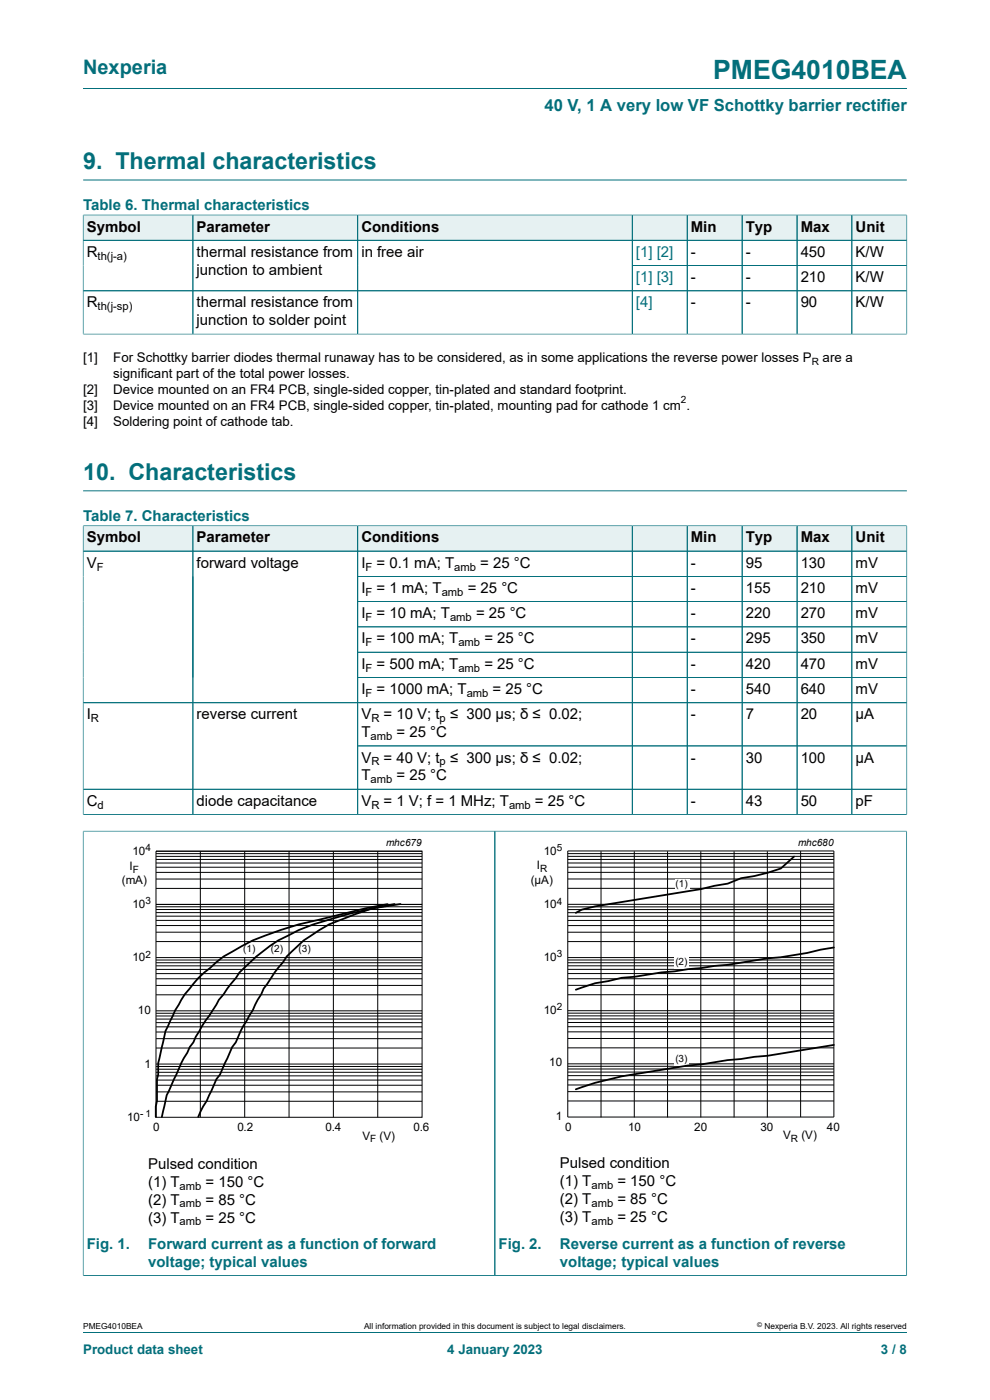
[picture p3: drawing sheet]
<svg xmlns="http://www.w3.org/2000/svg" width="210mm" height="297mm" viewBox="0 0 210 297" stroke-linecap="round" stroke-linejoin="round" font-family="sans-serif">
<path d="M17.6 18.8h174.8M17.6 38.2h174.8" fill="none" stroke="#036f7b" stroke-width=".21"/>
<path d="M17.7 45.7h23.2v5.2h-23.2z" fill="#e6f1f2"/>
<path d="M17.6 45.5v5.5h23.3v-5.4h-23.3" fill="none" stroke="#036f7b" stroke-width=".21"/>
<path d="M41 45.7h34.8v5.2h-34.8z" fill="#e6f1f2"/>
<path d="M40.9 45.6h35v5.4h-35z" fill="none" stroke="#036f7b" stroke-width=".21"/>
<path d="M75.9 45.7h58.1v5.2h-58.1z" fill="#e6f1f2"/>
<path d="M75.9 45.6h58.2v5.4h-58.2z" fill="none" stroke="#036f7b" stroke-width=".21"/>
<path d="M134.2 45.7h11.5v5.2h-11.5z" fill="#e6f1f2"/>
<path d="M134.1 45.6h11.7v5.4h-11.7z" fill="none" stroke="#036f7b" stroke-width=".21"/>
<path d="M145.8 45.7h11.5v5.2h-11.5z" fill="#e6f1f2"/>
<path d="M145.8 45.6h11.6v5.4h-11.6z" fill="none" stroke="#036f7b" stroke-width=".21"/>
<path d="M157.5 45.7h11.5v5.2h-11.5z" fill="#e6f1f2"/>
<path d="M157.4 45.6h11.7v5.4h-11.7z" fill="none" stroke="#036f7b" stroke-width=".21"/>
<path d="M169.1 45.7h11.5v5.2h-11.5z" fill="#e6f1f2"/>
<path d="M169.1 45.6h11.6v5.4h-11.6z" fill="none" stroke="#036f7b" stroke-width=".21"/>
<path d="M180.8 45.7h11.5v5.2h-11.5z" fill="#e6f1f2"/>
<g fill="none" stroke="#036f7b" stroke-width=".21">
<path d="M17.6 51h174.8M17.6 45.7v25.2M17.7 45.6h174.7M40.9 45.7v25.2M75.9 45.7v25.2M134.1 56.3h58.3M134.1 45.7v25.2M145.8 45.7v25.2M157.4 45.7v25.2M169.1 45.7v25.2M180.7 45.6v25.3M192.4 45.5v25.4"/>
<path d="M17.6 70.9h174.8M17.6 61.7h174.8M17.6 104.1h174.8"/>
</g>
<path d="M17.7 111.6h23.2v5.2h-23.2z" fill="#e6f1f2"/>
<path d="M17.6 111.5v5.4h23.3v-5.4h-23.3" fill="none" stroke="#036f7b" stroke-width=".21"/>
<path d="M41 111.6h34.8v5.2h-34.8z" fill="#e6f1f2"/>
<path d="M40.9 111.5h35v5.4h-35z" fill="none" stroke="#036f7b" stroke-width=".21"/>
<path d="M75.9 111.6h58.1v5.2h-58.1z" fill="#e6f1f2"/>
<path d="M75.9 111.5h58.2v5.4h-58.2z" fill="none" stroke="#036f7b" stroke-width=".21"/>
<path d="M134.2 111.6h11.5v5.2h-11.5z" fill="#e6f1f2"/>
<path d="M134.1 111.5h11.7v5.4h-11.7z" fill="none" stroke="#036f7b" stroke-width=".21"/>
<path d="M145.8 111.6h11.5v5.2h-11.5z" fill="#e6f1f2"/>
<path d="M145.8 111.5h11.6v5.4h-11.6z" fill="none" stroke="#036f7b" stroke-width=".21"/>
<path d="M157.5 111.6h11.5v5.2h-11.5z" fill="#e6f1f2"/>
<path d="M157.4 111.5h11.7v5.4h-11.7z" fill="none" stroke="#036f7b" stroke-width=".21"/>
<path d="M169.1 111.6h11.5v5.2h-11.5z" fill="#e6f1f2"/>
<path d="M169.1 111.5h11.6v5.4h-11.6z" fill="none" stroke="#036f7b" stroke-width=".21"/>
<path d="M180.8 111.6h11.5v5.2h-11.5z" fill="#e6f1f2"/>
<g fill="none" stroke="#036f7b" stroke-width=".21">
<path d="M17.6 111.6v61.3M17.7 111.5h174.7M40.9 111.6v61.2M75.9 111.6v61.2M134.1 111.6v61.2M145.8 111.6v61.2M157.4 111.6v61.2M169.1 111.6v61.2M180.7 111.5v61.3M192.4 111.5v61.4M192.4 116.9h-174.8M75.9 122.3h116.5"/>
<path d="M75.9 127.6h116.5M75.9 133h116.5M75.9 138.4h116.5M17.6 149.1h174.8M75.9 143.7h116.5M75.9 158.3h116.5M17.6 172.8h174.8M17.6 176.3h87.4v94.3h-87.4M17.6 167.4h174.8M17.6 176.2v94.5"/>
</g>
<g fill="none" stroke="#000" stroke-width=".21">
<path d="M33.1 180.6h56.4v56.4h-56.4zM33.1 191.9h56.4M33.1 188.5h56.4M33.1 186.5h56.4M33.1 185.1h56.4M33.1 184h56.4M33.1 183.1h56.4M33.1 182.3h56.4M33.1 181.7h56.4M33.1 181.1h56.4M33.1 180.6h56.4M33.1 199.7h56.4"/>
<path d="M33.1 197.8h56.4M33.1 196.3h56.4M33.1 195.3h56.4M33.1 194.4h56.4M33.1 193.6h56.4M33.1 192.9h56.4M33.1 192.4h56.4M42.5 180.6v56.4M51.9 180.6v56.4M61.3 180.6v56.4M70.7 180.6v56.4M80.1 180.6v56.4"/>
<path d="M33.1 218.9h56.4M33.1 217.8h56.4M33.1 216.9h56.4M33.1 216.2h56.4M33.1 215.5h56.4M33.1 215h56.4M33.1 214.4h56.4M33.1 211h56.4M33.1 209.1h56.4M33.1 207.6h56.4M33.1 206.5h56.4M33.1 205.7h56.4"/>
<path d="M33.1 204.9h56.4M33.1 204.2h56.4M33.1 203.7h56.4M33.1 203.1h56.4M33.1 233.6h56.4M33.1 231.6h56.4M33.1 230.2h56.4M33.1 229.1h56.4M33.1 228.2h56.4M33.1 227.5h56.4M33.1 226.8h56.4M33.1 226.2h56.4"/>
<path d="M33.1 225.7h56.4M33.1 222.3h56.4M33.1 220.3h56.4"/>
</g>
<g fill="#fff">
<path d="M51.4 200.2h3.1v2.7h-3.1z"/>
<path d="M57.3 200.2h3.1v2.7h-3.1z"/>
<path d="M63.2 200.2h3v2.7h-3z"/>
</g>
<path d="M82.2 191.8l-4.7 .9-9.7 2.4a66.5 66.5 0 0 0-16.5 5.6l-3.9 2.2-2.8 2.4a25.6 25.6 0 0 0-6.7 7.8l-.7 1.2-2.1 4.4-1.5 6.8v2.4l-.3 1v4.6l-.3 1.2v2.3M83.7 191.8l-4.6 .9-3.6 1.2a32.4 32.4 0 0 0-13.7 8 48.4 48.4 0 0 0-7.7 11.2l-.5 1.2-.7 1.2a30.5 30.5 0 0 0-2.9 5.6l-.8 1-2.5 5.8-.8 1-2.1 4.6-.7 1.2-1.1 2.3M85 191.8a90.4 90.4 0 0 0-21.6 5.5l-2.3 1.2a32.9 32.9 0 0 0-10.3 7.8l-1.8 2.4a115.2 115.2 0 0 0-12.1 20.2l-1.5 3.4-1.1 4.7" fill="none" stroke="#000" stroke-width=".38"/>
<path d="M20.4 177.8h81.8v66.3h-81.8zM107.7 177.7h81.9v66.3h-81.9z" fill="none" stroke="#fff" stroke-width=".21"/>
<path d="M192.3 176.2v94.5M192.4 176.3h-87.4v94.3h87.4" fill="none" stroke="#036f7b" stroke-width=".21"/>
<g fill="none" stroke="#000" stroke-width=".21">
<path d="M120.4 180.5h56.5v56.5h-56.5zM120.4 199.7h56.5M120.4 197.8h56.5M120.4 196.4h56.5M120.4 195.3h56.5M120.4 194.4h56.5M120.4 193.6h56.5M120.4 193h56.5M120.4 192.4h56.5M120.4 191.8h56.5M120.4 188.5h56.5M120.4 186.5h56.5"/>
<path d="M120.4 185.1h56.5M120.4 184h56.5M120.4 183.1h56.5M120.4 182.3h56.5M120.4 181.7h56.5M120.4 181.1h56.5M127.5 180.6v56.4M134.5 180.6v56.4M141.6 180.6v56.4M148.7 180.6v56.4M155.7 180.6v56.4M162.8 180.6v56.4"/>
<path d="M169.8 180.5v56.5M120.4 218.9h56.5M120.4 217.8h56.5M120.4 216.9h56.5M120.4 216.2h56.5M120.4 215.5h56.5M120.4 214.9h56.5M120.4 214.4h56.5M120.4 211h56.5M120.4 209h56.5M120.4 207.6h56.5M120.4 206.5h56.5"/>
<path d="M120.4 205.6h56.5M120.4 204.9h56.5M120.4 204.2h56.5M120.4 203.7h56.5M120.4 203.1h56.5M120.4 233.6h56.5M120.4 231.6h56.5M120.4 230.2h56.5M120.4 229.1h56.5M120.4 228.2h56.5M120.4 227.4h56.5M120.4 226.8h56.5"/>
<path d="M120.4 226.2h56.5M120.4 225.7h56.5M120.4 222.3h56.5M120.4 220.3h56.5"/>
</g>
<g fill="#fff">
<path d="M143.2 186.6h3v2.7h-3z"/>
<path d="M143.1 223.4h3.1v2.6h-3.1z"/>
<path d="M143.1 202.9h3.1v2.6h-3.1z"/>
</g>
<path d="M168.4 181.7l-2.8 2.5-2.8 1-2.8 .6-2.8 .5-2.8 1.2-2.8 .4-2.9 .7-22.5 3.7-2.8 .7-1.3 .7M176.9 201l-2.8 .5-2.8 .7-5.7 .9-2.8 .2-8.4 1.4-8.5 .9-2.8 .5-2.8 .2-5.6 .9-2.8 .2-2.8 .7-2.9 .5-4.1 1.4M176.9 221.7l-14.1 2.3-8.4 .9-5.7 .9-2.8 .2-14 2.3-5.7 1.4-4.1 1.4" fill="none" stroke="#000" stroke-width=".38"/>
<path d="M17.6 176.4v94.1M17.7 176.3h174.6M105 176.4v94.1M192.3 176.4v94.1M17.7 270.6h174.6M17.6 282.6h174.8" fill="none" stroke="#036f7b" stroke-width=".21"/>
<text font-size="5.6" fill="#036f7b" x="151.3" y="16.8">PMEG4010BEA</text>
<g font-size="4.9" fill="#036f7b">
<text x="17.6" y="35.9">9. Thermal characteristics</text>
<text x="17.6" y="101.8">10. Characteristics</text>
</g>
<text font-size="4.2" fill="#036f7b" x="17.6" y="15.6">Nexperia</text>
<text font-size="3.5" fill="#036f7b" x="115.5" y="23.7">40 V, 1 A very low VF Schottky barrier rectifier</text>
<g font-size="3.2" fill="#036f7b">
<text x="17.6" y="44.5">Table 6. Thermal characteristics</text>
<text x="17.6" y="110.5">Table 7. Characteristics</text>
<text x="18.4" y="264.9">Fig. 1.</text>
<text x="31.4" y="264.9">Forward current as a function of forward</text>
<text x="31.4" y="268.7">voltage; typical values</text>
<text x="105.8" y="264.9">Fig. 2.</text>
<text x="118.8" y="264.9">Reverse current as a function of reverse</text>
<text x="118.8" y="268.7">voltage; typical values</text>
</g>
<g font-size="3.2">
<text x="18.4" y="49.1">Symbol</text>
<text x="41.7" y="49.1">Parameter</text>
<text x="76.7" y="49.1">Conditions</text>
<text x="146.5" y="49.1">Min</text>
<text x="158.2" y="49.1">Typ</text>
<text x="169.8" y="49.1">Max</text>
<text x="181.5" y="49.1">Unit</text>
<text x="18.4" y="54.5">R</text>
<text x="41.7" y="54.5">thermal resistance from</text>
<text x="41.7" y="58.3">junction to ambient</text>
<text x="76.7" y="54.5">in free air</text>
<text x="146.5" y="54.5">-</text>
<text x="146.5" y="59.8">-</text>
<text x="158.2" y="54.5">-</text>
<text x="158.2" y="59.8">-</text>
<text x="169.8" y="54.5">450</text>
<text x="169.8" y="59.8">210</text>
<text x="181.5" y="54.5">K/W</text>
<text x="181.5" y="59.8">K/W</text>
<text x="18.4" y="65.2">R</text>
<text x="41.7" y="65.2">thermal resistance from</text>
<text x="146.5" y="65.2">-</text>
<text x="158.2" y="65.2">-</text>
<text x="169.8" y="65.2">90</text>
<text x="181.5" y="65.2">K/W</text>
<text x="41.7" y="69">junction to solder point</text>
<text x="18.4" y="115.1">Symbol</text>
<text x="41.7" y="115.1">Parameter</text>
<text x="76.7" y="115.1">Conditions</text>
<text x="146.5" y="115.1">Min</text>
<text x="158.2" y="115.1">Typ</text>
<text x="169.8" y="115.1">Max</text>
<text x="181.5" y="115.1">Unit</text>
<text x="18.4" y="120.4">V</text>
<text x="41.7" y="120.4">forward voltage</text>
<text x="76.7" y="120.4">I</text>
<text x="76.7" y="125.8">I</text>
<text x="79.9" y="120.4">= 0.1 mA; T</text>
<text x="79.9" y="125.8">= 1 mA; T</text>
<text x="99.2" y="125.8">= 25 °C</text>
<text x="101.9" y="120.4">= 25 °C</text>
<text x="146.5" y="120.4">-</text>
<text x="146.5" y="125.8">-</text>
<text x="158.2" y="120.4">95</text>
<text x="158.2" y="125.8">155</text>
<text x="169.8" y="120.4">130</text>
<text x="169.8" y="125.8">210</text>
<text x="181.5" y="120.4">mV</text>
<text x="181.5" y="125.8">mV</text>
<text x="76.7" y="131.1">I</text>
<text x="79.9" y="131.1">= 10 mA; T</text>
<text x="101" y="131.1">= 25 °C</text>
<text x="146.5" y="131.1">-</text>
<text x="158.2" y="131.1">220</text>
<text x="169.8" y="131.1">270</text>
<text x="181.5" y="131.1">mV</text>
<text x="76.7" y="136.5">I</text>
<text x="79.9" y="136.5">= 100 mA; T</text>
<text x="102.7" y="136.5">= 25 °C</text>
<text x="146.5" y="136.5">-</text>
<text x="158.2" y="136.5">295</text>
<text x="169.8" y="136.5">350</text>
<text x="181.5" y="136.5">mV</text>
<text x="76.7" y="141.9">I</text>
<text x="79.9" y="141.9">= 500 mA; T</text>
<text x="102.7" y="141.9">= 25 °C</text>
<text x="146.5" y="141.9">-</text>
<text x="158.2" y="141.9">420</text>
<text x="169.8" y="141.9">470</text>
<text x="181.5" y="141.9">mV</text>
<text x="76.7" y="147.2">I</text>
<text x="79.9" y="147.2">= 1000 mA; T</text>
<text x="104.5" y="147.2">= 25 °C</text>
<text x="146.5" y="147.2">-</text>
<text x="158.2" y="147.2">540</text>
<text x="169.8" y="147.2">640</text>
<text x="181.5" y="147.2">mV</text>
<text x="18.4" y="152.6">I</text>
<text x="41.7" y="152.6">reverse current</text>
<text x="76.7" y="152.6">V</text>
<text x="81.4" y="152.6">= 10 V; t ≤ 300 µs; δ ≤ 0.02;</text>
<text x="146.5" y="152.6">-</text>
<text x="158.2" y="152.6">7</text>
<text x="169.8" y="152.6">20</text>
<text x="181.5" y="152.6">µA</text>
<text x="76.7" y="156.4">T</text>
<text x="76.7" y="161.8">V</text>
<text x="81.4" y="161.8">= 40 V; t ≤ 300 µs; δ ≤ 0.02;</text>
<text x="84.1" y="156.4">= 25 °C</text>
<text x="146.5" y="161.8">-</text>
<text x="158.2" y="161.8">30</text>
<text x="169.8" y="161.8">100</text>
<text x="181.5" y="161.8">µA</text>
<text x="76.7" y="165.6">T</text>
<text x="84.1" y="165.6">= 25 °C</text>
<text x="18.4" y="170.9">C</text>
<text x="41.7" y="170.9">diode capacitance</text>
<text x="76.7" y="170.9">V</text>
<text x="81.4" y="170.9">= 1 V; f = 1 MHz; T</text>
<text x="113.5" y="170.9">= 25 °C</text>
<text x="146.5" y="170.9">-</text>
<text x="158.2" y="170.9">43</text>
<text x="169.8" y="170.9">50</text>
<text x="181.5" y="170.9">pF</text>
<text x="31.4" y="247.9">Pulsed condition</text>
<text x="31.4" y="251.7">(1) T</text>
<text x="43.6" y="251.7">= 150 °C</text>
<text x="118.8" y="247.9">Pulsed condition</text>
<text x="118.8" y="251.7">(1) T</text>
<text x="131" y="251.7">= 150 °C</text>
<text x="31.4" y="255.5">(2) T</text>
<text x="43.6" y="255.5">= 85 °C</text>
<text x="118.8" y="255.5">(2) T</text>
<text x="131" y="255.5">= 85 °C</text>
<text x="31.4" y="259.4">(3) T</text>
<text x="43.6" y="259.4">= 25 °C</text>
<text x="118.8" y="259.3">(3) T</text>
<text x="131" y="259.3">= 25 °C</text>
</g>
<g font-size="3.2" fill="#00f">
<text x="134.9" y="54.5">[1] [2]</text>
<text x="134.9" y="59.8">[1] [3]</text>
<text x="134.9" y="65.2">[4]</text>
</g>
<g font-size="2.8">
<text x="17.6" y="76.8">[1]</text>
<text x="24" y="76.8">For Schottky barrier diodes thermal runaway has to be considered, as in some applications the reverse power losses P</text>
<text x="174.5" y="76.8">are a</text>
<text x="17.6" y="83.6">[2]</text>
<text x="24" y="80.2">significant part of the total power losses.</text>
<text x="24" y="83.6">Device mounted on an FR4 PCB, single-sided copper, tin-plated and standard footprint.</text>
<text x="17.6" y="87">[3]</text>
<text x="24" y="87">Device mounted on an FR4 PCB, single-sided copper, tin-plated, mounting pad for cathode 1 cm .</text>
<text x="17.6" y="90.4">[4]</text>
<text x="24" y="90.4">Soldering point of cathode tab.</text>
</g>
<g font-size="2.8" fill="#036f7b">
<text x="17.6" y="287.2">Product data sheet</text>
<text x="94.9" y="287.2">4 January 2023</text>
<text x="186.9" y="287.2">3 / 8</text>
</g>
<g font-size="2.5">
<text x="27.5" y="184.6">I</text>
<text x="28.1" y="181.3">10</text>
<text x="113.9" y="184.5">I</text>
<text x="115.4" y="181.3">10</text>
<text x="25.8" y="187.6">(mA)</text>
<text x="112.6" y="187.4">(µA)</text>
<text x="28.1" y="192.6">10</text>
<text x="115.4" y="192.6">10</text>
<text x="28.1" y="203.9">10</text>
<text x="115.4" y="203.9">10</text>
<text x="29.3" y="215.2">10</text>
<text x="115.4" y="215.1">10</text>
<text x="30.7" y="226.6">1</text>
<text x="116.5" y="226.2">10</text>
<text x="27" y="237.7">10</text>
<text x="32.5" y="239.9">0</text>
<text x="50.4" y="239.9">0.2</text>
<text x="69" y="239.9">0.4</text>
<text x="87.7" y="239.9">0.6</text>
<text x="117.9" y="237.7">1</text>
<text x="119.9" y="240">0</text>
<text x="133.2" y="240">10</text>
<text x="147.3" y="240">20</text>
<text x="161.3" y="240">30</text>
<text x="175.4" y="240">40</text>
<text x="76.9" y="241.9">V</text>
<text x="80.5" y="241.9">(V)</text>
<text x="166.1" y="241.7">V</text>
<text x="170" y="241.7">(V)</text>
</g>
<g font-size="2.4">
<text x="20.7" y="55.1">th(j-a)</text>
<text x="20.7" y="65.8">th(j-sp)</text>
<text x="20.5" y="121">F</text>
<text x="77.5" y="121">F</text>
<text x="96.3" y="121">amb</text>
<text x="77.5" y="126.4">F</text>
<text x="77.5" y="131.8">F</text>
<text x="93.7" y="126.4">amb</text>
<text x="95.5" y="131.8">amb</text>
<text x="77.5" y="137.1">F</text>
<text x="97.2" y="137.1">amb</text>
<text x="77.5" y="142.5">F</text>
<text x="97.2" y="142.5">amb</text>
<text x="77.5" y="147.8">F</text>
<text x="99" y="147.8">amb</text>
<text x="19.3" y="153.2">R</text>
<text x="78.8" y="153.2">R</text>
<text x="93.3" y="153.2">p</text>
<text x="78.6" y="157">amb</text>
<text x="78.6" y="166.2">amb</text>
<text x="78.8" y="162.4">R</text>
<text x="93.3" y="162.4">p</text>
<text x="20.7" y="171.5">d</text>
<text x="78.8" y="171.5">R</text>
<text x="108" y="171.5">amb</text>
<text x="38.1" y="252.3">amb</text>
<text x="38.1" y="256.2">amb</text>
<text x="125.5" y="252.3">amb</text>
<text x="125.5" y="256.1">amb</text>
<text x="38.1" y="260">amb</text>
<text x="125.5" y="259.9">amb</text>
</g>
<g font-size="2.1">
<text x="172.2" y="77.4">R</text>
<text x="144.4" y="85.5">2</text>
<text x="81.9" y="179.6">mhc679</text>
<text x="169.3" y="179.6">mhc680</text>
<text x="28.2" y="185.2">F</text>
<text x="30.9" y="180.6">4</text>
<text x="114.6" y="184.9">R</text>
<text x="118.1" y="180.5">5</text>
<text x="30.9" y="191.9">3</text>
<text x="118.1" y="191.9">4</text>
<text x="143.3" y="188.3">(1)</text>
<text x="30.9" y="203.2">2</text>
<text x="51.6" y="202">(</text>
<text x="52.3" y="202">1)</text>
<text x="57.5" y="202">(2)</text>
<text x="63.3" y="202">(3)</text>
<text x="118.1" y="203.1">3</text>
<text x="143.3" y="204.7">(2)</text>
<text x="118.1" y="214.3">2</text>
<text x="143.3" y="225.2">(3)</text>
<text x="29.7" y="237">- 1</text>
<text x="78.5" y="242.4">F</text>
<text x="167.8" y="242.2">R</text>
</g>
<g font-size="1.8">
<text x="17.6" y="282">PMEG4010BEA</text>
<text x="77.2" y="282">All information provided in this document is subject to legal disclaimers.</text>
<text x="162.2" y="282">Nexperia B.V. 2023. All rights reserved</text>
</g>
<text font-size="1.4" x="160.6" y="281.6">©</text>
</svg>
